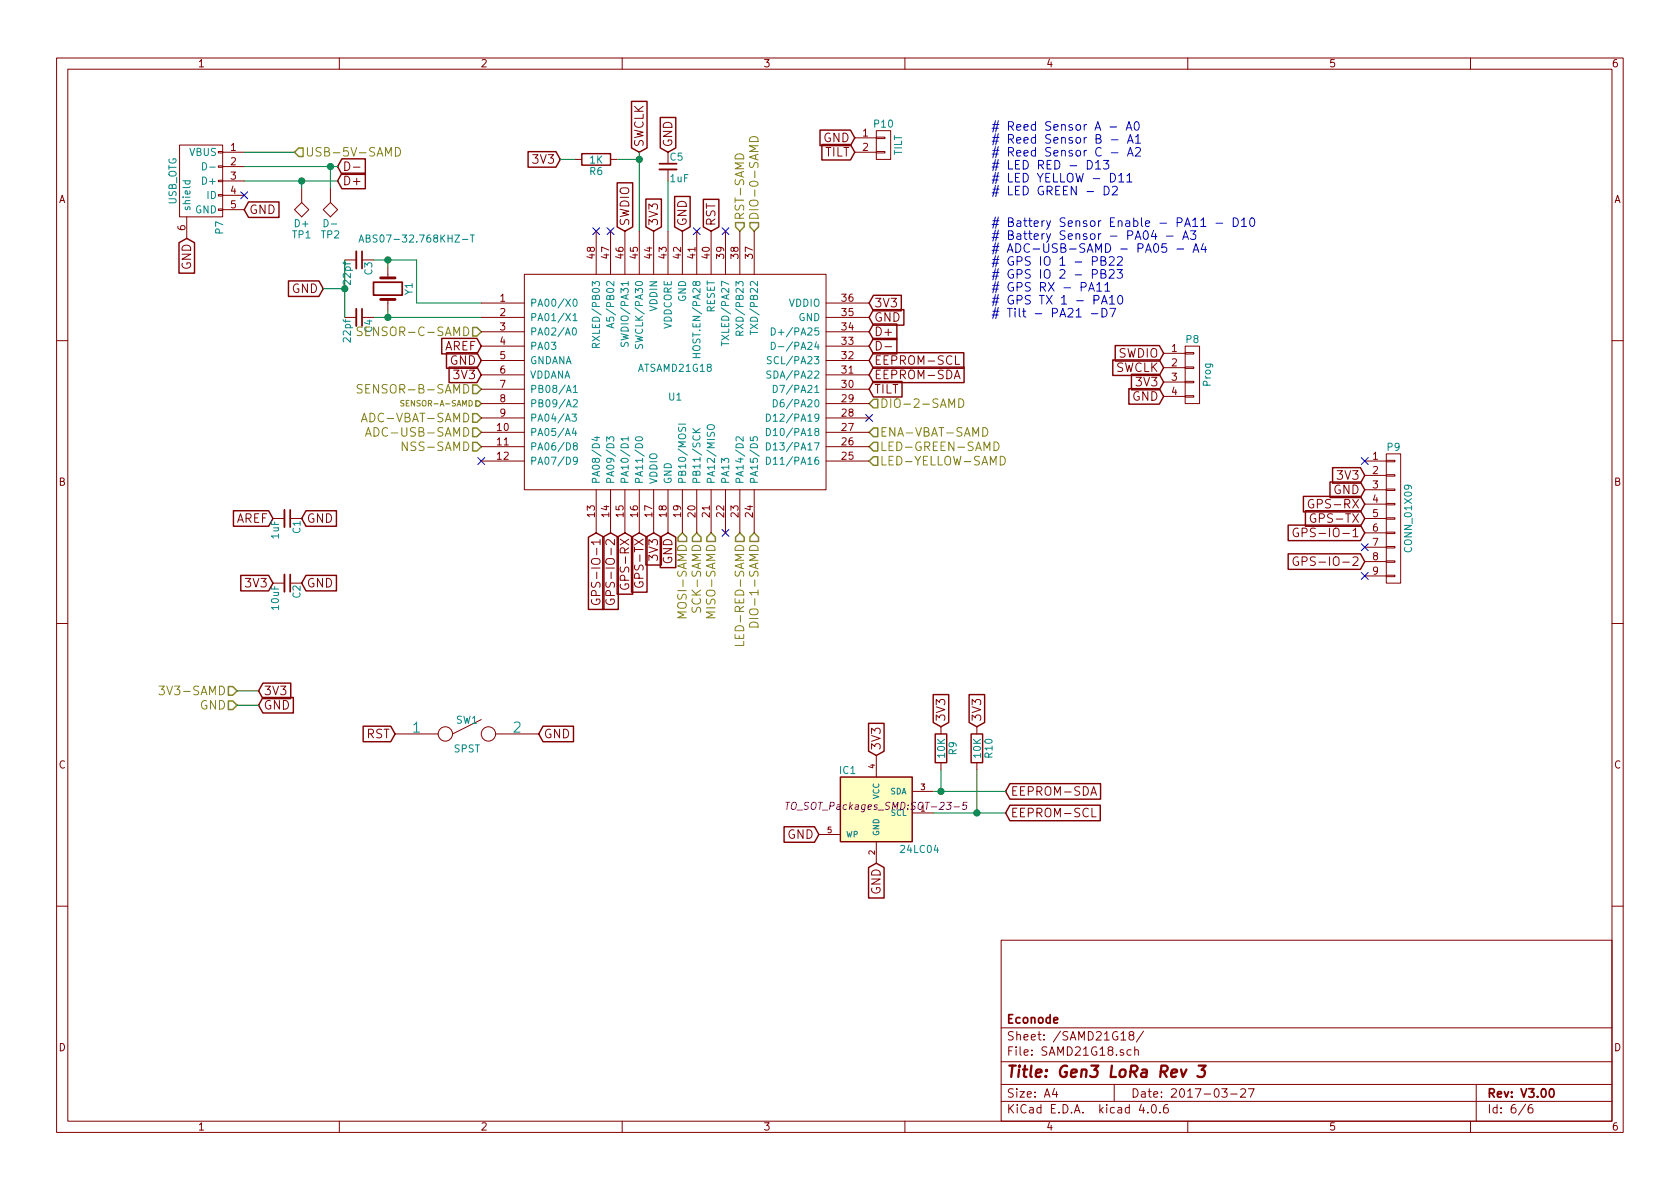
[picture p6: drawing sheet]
<svg xmlns="http://www.w3.org/2000/svg" width="297mm" height="210mm" viewBox="0 0 297 210" stroke-linecap="round" stroke-linejoin="round" font-family="sans-serif">
<g fill="none" stroke="#840000" stroke-width=".18">
<path d="M10 10.3h277v189.9h-277zM12 12.2h273v186.1h-273zM60 10.3v1.9M110 10.3v1.9M160 10.3v1.9M210 10.3v1.9M260 10.3v1.9M31.7 25.6h7.7v12.7h-7.7zM33 38.3v3.9M38.6 26.8h.8v.2h-.8zM38.6 29.3h.8v.3h-.8zM38.6 31.9h.8v.2h-.8z"/>
<path d="M38.6 34.4h.8v.3h-.8zM38.6 37h.8v.2h-.8zM39.4 26.9h3.8M39.4 29.5h3.8M39.4 32h3.8M39.4 34.5h3.8M39.4 37.1h3.8M52.1 37.1l1.2-1.3 1.3 1.3-1.3 1.2zM53.3 33.3v2.5M57.1 37.1l1.3-1.3 1.3 1.3-1.3 1.2zM58.4 33.3v2.5M61 28.6a.77 .77 0 0 1 .9 .8 .77 .77 0 0 1-.9 .7z"/>
<path d="M62.5 29.6h1.2M101.6 28.2h1.3M107.9 28.2h1.3M118.1 30v2M151.1 26.9h3.8M151.1 24.4h3.8M154.9 26.8h1.6v.2h-1.6zM154.9 24.3h1.6v.2h-1.6zM154.9 23.1h2.6v5.1h-2.6zM61 46h2M61 56.1h2M68.6 47.2v1.9"/>
<path d="M68.6 53v1.9M85.1 56.1h7.6M85.1 53.6h7.6M85.1 58.7h7.6M92.7 48.5h53.3v38.1h-53.3zM105.4 40.9v7.6M107.9 40.9v7.6M110.5 40.9v7.6M113 40.9v7.6M115.6 40.9v7.6M118.1 40.9v7.6M120.6 40.9v7.6"/>
<path d="M123.2 40.9v7.6M125.7 40.9v7.6M128.3 40.9v7.6M130.8 40.9v7.6M133.3 40.9v7.6M146 56.1h7.7M146 53.6h7.7M146 58.7h7.7M10 60.2h2M85.1 61.2h7.6M85.1 63.7h7.6M85.1 66.3h7.6"/>
<path d="M85.1 68.8h7.6M85.1 71.4h7.6M85.1 73.9h7.6M85.1 76.4h7.6M85.1 79h7.6M146 61.2h7.7M146 63.7h7.7M146 66.3h7.7M146 68.8h7.7M146 71.4h7.7M146 73.9h7.7M146 76.4h7.7"/>
<path d="M146 79h7.7M154.9 60.4a.77 .77 0 0 1 .9 .7 .77 .77 0 0 1-.9 .8zM156.5 61.3h1.1M168.7 67l.5-1.5 .5 1.5M168.9 66.5h.7M168.9 62.9v1.5h.8M205.7 62.5h3.8M205.7 65h3.8M205.7 67.6h3.8M205.7 70.1h3.8M209.5 70h1.6v.2h-1.6zM209.5 67.4h1.6v.3h-1.6z"/>
<path d="M209.5 64.9h1.6v.2h-1.6zM209.5 62.4h1.6v.2h-1.6zM209.5 61.2h2.6v10.2h-2.6zM285 60.2h2M48.3 91.7h2M51.3 91.7h2M85.1 81.5h7.6M105.4 86.6v7.6M107.9 86.6v7.6M110.5 86.6v7.6M113 86.6v7.6M115.6 86.6v7.6"/>
<path d="M118.1 86.6v7.6M120.6 86.6v7.6M123.2 86.6v7.6M125.7 86.6v7.6M128.3 86.6v7.6M130.8 86.6v7.6M133.3 86.6v7.6M146 81.5h7.7M229.5 93.5a.71 .71 0 0 0-.9 .7 .71 .71 0 0 0 .9 .6l.1-.5h-.3M229.5 98.5a.71 .71 0 0 0-.9 .7 .71 .71 0 0 0 .9 .7l.1-.6h-.3M230.2 94.2l.8-.1 .1-.2-.1-.4-.2-.1h-.6v1.5M230.2 99.3l.8-.1 .1-.2-.1-.4-.2-.1h-.6v1.5"/>
<path d="M232.2 88.4a.71 .71 0 0 0-.9 .7 .71 .71 0 0 0 .9 .7l.1-.6h-.3M232.6 90.9a.71 .71 0 0 0-.9 .7 .71 .71 0 0 0 .9 .7v-.6h-.3M241.3 91.7h3.8M241.3 81.5h3.8M241.3 84.1h3.8M241.3 86.6h3.8M241.3 89.1h3.8M241.3 94.2h3.8M241.3 96.8h3.8M241.3 99.3h3.8M245.1 99.2h1.5v.2h-1.5zM245.1 96.6h1.5v.3h-1.5z"/>
<path d="M245.1 94.1h1.5v.3h-1.5zM245.1 91.6h1.5v.2h-1.5zM245.1 89h1.5v.3h-1.5zM245.1 86.5h1.5v.2h-1.5zM245.1 83.9h1.5v.3h-1.5zM245.1 81.4h1.5v.3h-1.5zM245.1 80.3h2.5v22.8h-2.5zM10 110.3h2M48.3 103.1h2M104.6 106a.71 .71 0 0 0 .7 .9 .71 .71 0 0 0 .7-.9l-.6-.1v.3M105.4 105.3l-.1-.7-.2-.2-.4 .1-.1 .2v.6h1.5M107.2 106a.71 .71 0 0 0 .7 .9 .71 .71 0 0 0 .7-.9l-.6-.1v.3"/>
<path d="M107.9 105.3l-.1-.7-.2-.2-.3 .1-.2 .2v.6h1.5M109.7 103.3a.71 .71 0 0 0 .7 .9 .71 .71 0 0 0 .7-.9l-.6-.1v.4M112.3 103a.71 .71 0 0 0 .7 .9 .71 .71 0 0 0 .6-.9l-.5-.1v.3M241.3 101.8h3.8M245.1 101.7h1.5v.3h-1.5zM285 110.3h2M69.8 129.8h7.7M85.1 127.2l-5.1 2.6M87.6 129.8h7.6M154.9 133.6v3.8M161.3 139.9h3.8M166.4 128.5v1.3"/>
<path d="M166.4 134.9v1.2M172.7 128.5v1.3M172.7 134.9v1.2M144.8 147.6h3.8M154.9 148.8v3.8M161.3 143.8h3.8M192.9 140.6l.5-1.5 .5 1.5M193 140.2h.7M193.1 142.9v1.5h.7M10 160.2h2M177 166.3h108v32h-108zM285 160.2h2"/>
<path d="M60 198.3v1.9M110 198.3v1.9M160 198.3v1.9M177 194.8h108M177 191.8h108M177 187.8h108M177 181.8h108M186.4 192.5l-.3 1h.9M186.8 193v1M197 191.8v3M198.2 183.9h.9M199.9 183.1l-.3-.3 .1-.2 .2-.2 .4 .1 .2 .2-.1 .2-.6 .2a.48 .48 0 0 0-.1 .7l.2 .1 .5-.1a.48 .48 0 0 0-.2-.7"/>
<path d="M200 185.7l-.5-.1-.2 .3v.6l.2 .1 .5-.1M200.6 185.7l.2-.1 .4 .1 .1 .9M200.6 185.1v1.5M201.8 195.2l-.4 1.1h1M202.2 182.3l-1.3 2M202.9 196.7v.1M203.8 195.4l.1-.1a.81 .81 0 0 1 .6 .6 .81 .81 0 0 1-.3 .8l-.1 .1a.8 .8 0 0 1-.6-.6 .8 .8 0 0 1 .3-.8zM205.1 196.7v.1M206.4 195.3a.59 .59 0 0 0-.7 .7l.1 .7 .2 .1 .5-.1 .1-.5-.2-.2-.4-.1-.3 .3M210 198.3v1.9M216 192.5h1l-.5 .6 .4 .1v.7l-.2 .1-.7-.1M217.6 193.5h1.1"/>
<path d="M219.4 192.7l.2-.2h.4l.2 .5-.9 1h.9M220.7 192.5h1l-.6 1.5M260 198.3v1.9M261 191.8v6.5M269.7 195.2l-1.2 2M270.9 195.3a.59 .59 0 0 0-.7 .7l.1 .7 .2 .1 .5-.1v-.5l-.1-.2-.4-.1-.3 .3"/>
<circle cx="78.7" cy="129.8" r="1.27"/>
<circle cx="86.4" cy="129.8" r="1.27"/>
</g>
<path d="M116.6 29h3M64 44.4v3.1M64 54.6v3.1M66 49.9h5.1v2.3h-5.1zM51.3 90.2v3M51.3 101.6v3M274.1 192.7l.2-.2a.81 .81 0 0 1 .6 .6 .81 .81 0 0 1-.3 .8l-.2 .1a.79 .79 0 0 1-.3-1.3z" fill="none" stroke="#840000" stroke-width=".3"/>
<path d="M208.8 189.1l.3 1.3 .7-1.3M211.9 188.4h1.3l-.8 .8a.48 .48 0 0 1 .7 .4l-.1 .5-.2 .2-.8 .1-.3-.1" fill="none" stroke="#840000" stroke-width=".41"/>
<g fill="none" stroke="#840000" stroke-width=".25">
<path d="M111.7 17.9h2.7v8.3l-1.4 .7-1.3-.7zM43.9 35.7h5.4v2.7h-5.4l-.7-1.3zM60.5 28.1h4.1v2.7h-4.1l-.8-1.3zM60.5 30.6h4.1v2.8h-4.1l-.8-1.4zM93.4 26.8h4.9l.8 1.4-.8 1.4h-4.9zM102.9 27.2h5v2h-5zM109.1 32.3h2.8v7.8l-1.4 .8-1.4-.8zM114.2 35.2h2.7v4.9l-1.3 .8-1.4-.8zM116.7 20.8h2.8v5.4l-1.4 .7-1.4-.7zM119.3 34.7h2.7v5.4l-1.4 .8-1.3-.8zM124.4 35.2h2.7v4.9l-1.4 .8-1.3-.8zM145 23h5.4l.7 1.4-.7 1.3h-5.4z"/>
<path d="M145.3 25.5h5.1l.7 1.4-.7 1.4h-5.1zM31.6 42.9l1.4-.7 1.4 .7v5.4h-2.8zM51 49.7h5.4l.7 1.3-.7 1.4h-5.4zM78.1 59.8h6.2l.8 1.4-.8 1.4h-6.2zM154.4 54.8h5.4v2.7h-5.4l-.7-1.4zM154.4 52.2h5v2.8h-5l-.7-1.4zM154.4 59.8h4.2v2.8h-4.2l-.7-1.4zM154.4 57.3h4.2v2.7h-4.2l-.7-1.3zM78.9 62.4h5.4l.8 1.3-.8 1.4h-5.4zM79.4 64.9h4.9l.8 1.4-.8 1.4h-4.9zM154.4 67.5h5.1v2.7h-5.1l-.7-1.4zM154.4 64.9h16.1v2.8h-16.1l-.7-1.4z"/>
<path d="M154.4 62.4h16v2.7h-16l-.7-1.4zM196.7 63.6h8.3l.7 1.4-.7 1.4h-8.3zM197.2 61.1h7.8l.7 1.4-.7 1.3h-7.8zM199.6 68.7h5.4l.7 1.4-.7 1.4h-5.4zM200.1 66.2h4.9l.7 1.4-.7 1.3h-4.9zM41.3 90.3h6.2l.8 1.4-.8 1.4h-6.2zM54.1 90.3h5.4v2.8h-5.4l-.8-1.4zM104 95l1.4-.8 1.4 .8v12.8h-2.8zM106.6 95l1.3-.8 1.4 .8v12.8h-2.7zM109.1 95l1.4-.8 1.4 .8v10.1h-2.8zM111.7 95l1.3-.8 1.4 .8v9.7h-2.7zM114.2 95l1.4-.8 1.3 .8v4.9h-2.7z"/>
<path d="M116.7 95l1.4-.8 1.4 .8v5.4h-2.8zM227.8 92.9h12.7l.8 1.3-.8 1.4h-12.7zM227.8 97.9h12.7l.8 1.4-.8 1.4h-12.7zM230.5 87.8h10l.8 1.3-.8 1.4h-10zM230.8 90.3h9.7l.8 1.4-.8 1.4h-9.7zM235.2 85.2h5.3l.8 1.4-.8 1.4h-5.3zM235.6 82.7h4.9l.8 1.4-.8 1.3h-4.9zM42.6 101.7h4.9l.8 1.4-.8 1.4h-4.9zM54.1 101.7h5.4v2.8h-5.4l-.8-1.4zM46.5 120.8h4.9v2.7h-4.9l-.8-1.3zM46.5 123.3h5.4v2.8h-5.4l-.8-1.4zM64.2 128.4h4.9l.7 1.4-.7 1.4h-4.9z"/>
<path d="M96 128.4h5.4v2.8h-5.4l-.8-1.4zM148.6 137.4h12.7v11.4h-12.7zM153.6 127.9h2.7v4.9l-1.4 .8-1.3-.8zM165 122.8h2.7v5l-1.3 .7-1.4-.7zM165.4 129.8h2v5.1h-2zM171.3 122.8h2.8v5l-1.4 .7-1.4-.7zM171.7 129.8h2v5.1h-2zM178.6 138.6h16v2.7h-16l-.8-1.4zM138.6 146.2h5.4l.8 1.4-.8 1.3h-5.4zM153.6 153.4l1.3-.8 1.4 .8v5.4h-2.7zM178.6 142.4h15.9v2.7h-15.9l-.8-1.3z"/>
</g>
<g fill="none" stroke="#000084" stroke-width=".18">
<path d="M42.6 33.9l1.2 1.2M43.8 33.9l-1.2 1.2M104.8 40.3l1.2 1.2M106 40.3l-1.2 1.2M107.3 40.3l1.3 1.2M108.6 40.3l-1.3 1.2M122.6 40.3l1.2 1.2M123.8 40.3l-1.2 1.2M127.7 40.3l1.2 1.2M128.9 40.3l-1.2 1.2M153.1 73.3l1.2 1.2M154.3 73.3l-1.2 1.2"/>
<path d="M84.5 80.9l1.2 1.2M85.7 80.9l-1.2 1.2M127.7 93.6l1.2 1.2M128.9 93.6l-1.2 1.2M240.7 80.9l1.2 1.2M240.7 96.2l1.2 1.2M241.9 80.9l-1.2 1.2M241.9 96.2l-1.2 1.2M240.7 101.2l1.2 1.3M241.9 101.2l-1.2 1.3"/>
</g>
<path d="M116.6 30h3M63 44.4v3.1M63 54.6v3.1M50.3 90.2v3M50.3 101.6v3" fill="none" stroke="#840000" stroke-width=".33"/>
<g fill="none" stroke="#008400" stroke-width=".18">
<path d="M43.2 26.9h8.9M43.2 29.5h16.5M43.2 32h16.5M53.3 32v1.3M58.4 29.5v3.8M99.1 28.2h2.5M109.2 28.2h3.8M113 26.9v14M118.1 32v8.9M57.1 51h3.9M61 46v10.1M66 56.1h19.1"/>
<path d="M66 46h7.7v7.6h11.4M68.6 46v1.2M68.6 54.9v1.2M41.9 122.2h3.8M41.9 124.7h3.8M165.1 139.9h12.7M166.4 136.1v3.8M172.7 136.1v7.7M165.1 143.8h12.7"/>
</g>
<g fill="#008400" stroke="#008400" stroke-width=".25">
<circle cx="68.6" cy="56.1" r=".51"/>
<circle cx="68.6" cy="46" r=".51"/>
<circle cx="61" cy="51" r=".51"/>
<circle cx="113" cy="28.2" r=".51"/>
<circle cx="172.7" cy="143.8" r=".51"/>
<circle cx="166.4" cy="139.9" r=".51"/>
<circle cx="53.3" cy="32" r=".51"/>
<circle cx="58.4" cy="29.5" r=".51"/>
</g>
<path d="M67.3 49.1h2.5M67.3 53h2.5" fill="none" stroke="#840000" stroke-width=".51"/>
<g fill="none" stroke="#008484" stroke-width=".18">
<path d="M32.3 32h1.3M32.8 32l-.1 .3 .3 .3 .5-.1v-.5M35.8 28.8a.64 .64 0 0 1 .7 .6 .64 .64 0 0 1-.7 .6zM37.1 29.6h.9M63.5 42.8l.4-1.3 .4 1.3M63.6 42.4h.6M81.8 42.3h.9M83.2 41.5h.7M83.5 41.5v1.3M101.3 58.1l.2-.1a.67 .67 0 0 1 .4 .6 .67 .67 0 0 1-.4 .7l-.2-.2-.1-.3zM101.3 55.8l.4-.4v1.3M101.3 56.7h.7"/>
<path d="M101.4 53l.2-.1a.67 .67 0 0 1 .4 .6 .67 .67 0 0 1-.4 .7l-.2-.2-.1-.3zM108.2 57.3v.6M108.5 57.2l-1.2 .4 1.2 .4M130.8 59.3l-.1-.6-.5-.1-.1 .7h1.3M131.4 58.6l-.6 .4M132.7 58.4v.8M132.7 58.8h1.2M136.4 58a.64 .64 0 0 1 .7 .6 .64 .64 0 0 1-.7 .7zM100.2 69.4l.4-1.3 .4 1.3M101.1 73.2h.8l-.4 .5 .4 .1v.6l-.2 .1-.6-.1M101.4 68.5l.3-.4v1.3M101.4 70.8l.5-.1 .1 .1 .1 .2-.8 1h.8"/>
<path d="M101.4 69.4h.7M101.5 75.7l-.3 .9h.8M101.6 78.8l-.2-.2v-.2l.2-.1 .4 .1v.3l-.5 .2-.1 .2v.3l.2 .2h.3l.2-.3-.1-.3-.1-.2M101.8 76.2v.8M105.1 77.4h.9M105.4 61.4l-.1-.6h-.5l-.1 .6h1.3M105.6 77.2v.7l-1-.2M106 60.7l-.6 .4M107.3 78v-.8l.4 .5 .1-.4h.6l.1 .2-.1 .5M109.9 60.5l-.1 .5 .2 .3 .3-.1 .3-.6h.3l.2 .2-.1 .5M111.1 77.6h-1.3l.4 .3M111.1 77.2v.7"/>
<path d="M112.4 60.9v.7h.4l.3-.6 .3-.1 .2 .2-.1 .5M112.4 77.4a.69 .69 0 0 1 1.2 .3 .83 .83 0 0 1-1.3 0zM120 75h1.2M120 75.6l.1 .6h.3l.3-.5 .3-.1 .2 .2v.5M122.5 76.5h1.3M122.5 75.8l.7 .7M122.5 63.2h1.3M123.1 62.5v.7M123.8 75.8l-.8 .5M125.1 75.3a.83 .83 0 0 1 1.2 .1 .44 .44 0 0 1-.4 .5h-.7l-.2-.2zM127.6 60.4v.7M131.4 77.2v.8l-.9-.8-.3 .1-.1 .2 .1 .4"/>
<path d="M132.7 77.3v.6h.5l-.1-.1 .1-.5h.6l.1 .2-.1 .4M135.5 78.3a.64 .64 0 0 1 .7 .6 .64 .64 0 0 1-.7 .7zM135.5 75.8a.64 .64 0 0 1 .7 .6 .64 .64 0 0 1-.7 .6zM135.5 73.2a.64 .64 0 0 1 .7 .7 .64 .64 0 0 1-.7 .6zM136.3 65.7h-.7v.4l.6 .2 .1 .3-.2 .3-.5-.1M136.4 63.1h-.5l-.2 .2 .1 .3 .5 .2v.4l-.2 .1h-.4M136.4 60.5a.64 .64 0 0 1 .7 .7 .64 .64 0 0 1-.7 .6zM136.7 68.1a.64 .64 0 0 1 .7 .7 .64 .64 0 0 1-.7 .6zM136.7 70.7a.64 .64 0 0 1 .7 .6 .64 .64 0 0 1-.7 .7zM137.6 61.3h1M102.1 81.4l-.2 .2h-.3l-.2-.2 .1-.5 .4-.1 .2 .3a.84 .84 0 0 1-.4 1h-.2M135.5 80.8a.64 .64 0 0 1 .7 .7 .64 .64 0 0 1-.7 .6z"/>
</g>
<g fill="none" stroke="#848400" stroke-width=".18">
<path d="M68.2 27.6v-1.5l.5 1.1 .5-1.1v1.5M69.9 26.1a.77 .77 0 0 1 .9 .7 .77 .77 0 0 1-.9 .8zM130 27.5a.81 .81 0 0 1 1-.3 .81 .81 0 0 1 .5 .9h-1.5zM132.6 24.5a.81 .81 0 0 1 .9-.3 .81 .81 0 0 1 .5 .8h-1.5zM134 25.8h-1.5l1.1 .5-1.1 .5h1.5M64 57.9a.62 .62 0 0 0-.8 .1v.4l.8 .4v.4a.62 .62 0 0 1-.9 .1M63.9 74.6l.5-1.5 .5 1.5M64 68.1a.62 .62 0 0 0-.8 0v.5l.8 .3v.5a.62 .62 0 0 1-.9 0M64 74.2h.8M64.6 77.1l.5-1.5 .5 1.5M64.7 76.7h.8M71.4 70.9h-.5a.41 .41 0 0 0 .5 .5l-.1 .3h-.5"/>
<path d="M72 78.2v1.5l-.9-1.5v1.5M167.8 72.1v-1.6l.5 1.1 .5-1.1v1.6M169.5 70.5a.77 .77 0 0 1 .9 .8 .77 .77 0 0 1-.9 .8zM173.8 75.6a.77 .77 0 0 1 .9 .8 .77 .77 0 0 1-.9 .7zM175.7 78.2a.77 .77 0 0 1 .9 .7 .77 .77 0 0 1-.9 .8zM176.9 80.7a.77 .77 0 0 1 .9 .8 .77 .77 0 0 1-.9 .7zM121.3 108.2h-1.5l1.1 .5-1.1 .5h1.5M122.4 107.4a.62 .62 0 0 0 .1 .8h.4l.4-.7h.4a.62 .62 0 0 1 .1 .8M126.4 108.2h-1.5l1.1 .5-1.1 .5h1.5M131.5 113.4v.7h-1.5M132.5 109.4h1.5M132.6 110.3a.81 .81 0 0 1 .9-.3 .81 .81 0 0 1 .5 .9h-1.5z"/>
<path d="M28.1 121.3h1l-.6 .6 .4 .1 .2 .2-.1 .5-.2 .2h-.5l-.2-.2"/>
</g>
<g fill="none" stroke="#848400" stroke-width=".25">
<path d="M52.8 26.2h.8v1.5h-.8l-.7-.8zM130 39.4h1.6v.7l-.8 .8-.8-.8zM132.6 39.4h1.5v.7l-.8 .8-.7-.8zM83.6 57.9h.7l.8 .8-.8 .7h-.7zM83.6 68.1h.7l.8 .7-.8 .8h-.7zM83.6 78.2h.7l.8 .8-.8 .8h-.7zM83.6 73.1h.7l.8 .8-.8 .8h-.7zM83.6 75.7h.7l.8 .7-.8 .8h-.7zM84.1 70.9h.5l.5 .5-.5 .5h-.5zM153.7 71.4l.7-.8h.8v1.5h-.8zM154.4 78.2h.8v1.6h-.8l-.7-.8zM154.4 75.7h.8v1.5h-.8l-.7-.8z"/>
<path d="M120.6 94.2l.8 .8v.8h-1.5v-.8zM123.2 94.2l.8 .8v.8h-1.6v-.8zM125.7 94.2l.8 .8v.8h-1.5v-.8zM130.8 94.2l.8 .8v.8h-1.6v-.8zM133.3 94.2l.8 .8v.8h-1.5v-.8zM154.4 80.8h.8v1.5h-.8l-.7-.8zM40.4 121.4h.7l.8 .8-.8 .7h-.7zM40.4 123.9h.7l.8 .8-.8 .8h-.7z"/>
</g>
<g fill="none" stroke="#0000c2" stroke-width=".18">
<path d="M192.3 28.4a.77 .77 0 0 1 .8 .7 .77 .77 0 0 1-.8 .8zM193.7 28.8l.5-.4v1.5M193.7 29.9h.9M195.1 28.4h.9l-.5 .6h.4l.1 .2v.5l-.3 .2h-.4l-.2-.2M195.2 32.9a.77 .77 0 0 1 .9 .8 .77 .77 0 0 1-.9 .8zM196.3 22.4h1.1M196.3 30.7a.77 .77 0 0 1 .9 .7 .77 .77 0 0 1-.9 .8zM196.5 24.7h1.2M196.5 27h1.2M196.7 33.1l.2-.2h.4l.2 .2 .1 .3-.1 .2-.9 .9h1M197.8 31.1l.4-.4v1.5M197.8 32.2h.9"/>
<path d="M199.1 23l.5-1.5 .5 1.5M199.2 31.1l.5-.4v1.5M199.2 22.6h.8M199.2 32.2h.9M199.3 25.3l.5-1.5 .6 1.5M199.3 27.6l.5-1.5 .6 1.5M199.5 24.9h.7M199.5 27.2h.7M200.7 21.7l.2-.2a.81 .81 0 0 1 .5 .8 .81 .81 0 0 1-.5 .7l-.2-.1-.2-.5zM200.8 24.2l.4-.4v1.5M200.8 26.2l.2-.1h.3l.3 .1 .1 .3-.1 .2-.9 .9h1M200.8 25.3h.9"/>
<path d="M212.3 39l.5-.5v1.6M215 39.5h1.2M218.1 38.5a.77 .77 0 0 1 .9 .8 .77 .77 0 0 1-.9 .8zM219.5 39l.5-.5v1.6M221.1 38.7l.2-.2a.81 .81 0 0 1 .6 .8 .81 .81 0 0 1-.6 .8l-.2-.2-.1-.4zM192.5 51.5l.5-1.5 .5 1.5M192.6 51h.7M193 55.5h1.1M193.1 46.2l.8-.1 .1-.2v-.4l-.3-.1h-.6v1.5M193.1 48.5l.8-.1 .1-.2v-.4l-.3-.1h-.6v1.5M193.9 50.4l.5-.4v1.5M193.9 51.5h.9"/>
<path d="M194.7 46.1l.6-.1 .2-.2-.1-.3-.2-.1h-.5v1.5h.5l.4-.3v-.2l-.4-.3M194.7 48.4l.6-.1 .2-.2-.1-.3-.2-.1h-.5v1.5h.5l.4-.3v-.2l-.4-.3M194.7 53.8l.5-1.6 .6 1.6M194.8 54.5a.77 .77 0 0 1 .9 .8 .77 .77 0 0 1-.9 .8zM194.9 53.3h.7M195.4 50.4l.4-.4v1.5M195.4 51.5h.8M196.1 45.5l.2-.1h.4l.2 .1 .1 .3-.1 .2-.8 .9h.9M196.1 47.8l.2-.1h.4l.2 .1 .1 .3-.1 .2-.8 .9h.9M196.2 52.7l.4-.5v1.6M196.2 53.8h.9M196.2 54.5h1.1l-.7 1.6"/>
<path d="M197.5 47.7h1l-.6 .6h.4l.2 .2-.1 .5-.3 .2h-.4l-.2-.2M197.6 45.5l.2-.1h.3l.3 .1 .1 .3-.1 .2-.9 .9h1M197.8 52.4l.2-.2a.81 .81 0 0 1 .5 .8 .81 .81 0 0 1-.5 .8l-.2-.2-.2-.4zM204 40.7l-.4 1.1h.9M204.3 41.3v1M206.2 43.1h-.7l-.1 .7 .2-.1 .5 .1 .2 .2v.3l-.3 .3h-.4l-.2-.1M206.3 41.8h1.1M208.1 44h1.2M209.1 42.3l.5-1.5 .5 1.5M209.2 41.9h.8M210.5 40.8h.9l-.5 .6 .4 .1 .1 .2v.5l-.3 .1h-.4l-.2-.1M210.9 44.6l.6-1.5 .5 1.5"/>
<path d="M211.1 44.2h.7M212.3 40.1h.9M212.8 43l-.4 1.1h.9M213.1 43.6v1M219.5 40.1h.9"/>
</g>
<path d="M148.6 137.4h12.7v11.4h-12.7z" fill="#ffffc2" stroke="#ffffc2" stroke-width=".18"/>
<path d="M138.9 141.9h.7M139.3 141.9l-.2 1.2M171 141.9h-.6l-.2 .6 .2-.1 .5 .1-.1 .5-.2 .1-.4-.1" fill="none" stroke="#840084" stroke-width=".18"/>
<text font-size="2.8" fill="#840000" x="178" y="190.5">Title: Gen3 LoRa Rev 3</text>
<g font-size="2.5" fill="#008484">
<text x="73" y="129.5">1</text>
<text x="90.8" y="129.5">2</text>
</g>
<g font-size="2.1" fill="#0000c2">
<text x="175.3" y="23.1"># Reed Sensor A - A0</text>
<text x="175.3" y="25.4"># Reed Sensor B - A1</text>
<text x="175.3" y="27.7"># Reed Sensor C - A2</text>
<text x="175.3" y="30"># LED RED - D13</text>
<text x="175.3" y="32.3"># LED YELLOW - D11</text>
<text x="175.3" y="34.5"># LED GREEN - D2</text>
<text x="175.3" y="40.1"># Battery Sensor Enable - PA11 - D10</text>
<text x="175.3" y="42.4"># Battery Sensor - PA04 - A3</text>
<text x="175.3" y="44.7"># ADC-USB-SAMD - PA05 - A4</text>
<text x="175.3" y="47"># GPS IO 1 - PB22</text>
<text x="175.3" y="49.3"># GPS IO 2 - PB23</text>
<text x="175.3" y="51.6"># GPS RX - PA11</text>
<text x="175.3" y="53.8"># GPS TX 1 - PA10</text>
<text x="175.3" y="56.1"># Tilt - PA21 -D7</text>
</g>
<g font-size="2.1" fill="#848400">
<text x="54" y="27.7">USB-5V-SAMD</text>
<text x="131.6" y="39" transform="rotate(-90 131.6 39)">RST-SAMD</text>
<text x="134.1" y="39" transform="rotate(-90 134.1 39)">DIO-0-SAMD</text>
<text x="65" y="59.4">SENSOR-C-SAMD</text>
<text x="65" y="69.6">SENSOR-B-SAMD</text>
<text x="65.1" y="74.7">ADC-VBAT-SAMD</text>
<text x="66.4" y="77.2">ADC-USB-SAMD</text>
<text x="155.6" y="77.2">ENA-VBAT-SAMD</text>
<text x="155.6" y="72.1">DIO-2-SAMD</text>
<text x="71.8" y="79.8">NSS-SAMD</text>
<text x="155.6" y="79.8">LED-GREEN-SAMD</text>
<text x="155.6" y="82.3">LED-YELLOW-SAMD</text>
<text x="124" y="107.6" transform="rotate(-90 124 107.6)">SCK-SAMD</text>
<text x="121.4" y="108.5" transform="rotate(-90 121.4 108.5)">MOSI-SAMD</text>
<text x="126.5" y="108.5" transform="rotate(-90 126.5 108.5)">MISO-SAMD</text>
<text x="131.6" y="112.5" transform="rotate(-90 131.6 112.5)">LED-RED-SAMD</text>
<text x="134.1" y="108.8" transform="rotate(-90 134.1 108.8)">DIO-1-SAMD</text>
<text x="29.2" y="122.9">3V3-SAMD</text>
<text x="35.3" y="125.5">GND</text>
</g>
<g font-size="2.1" fill="#840000">
<text x="94.4" y="29">3V3</text>
<text x="113.8" y="26" transform="rotate(-90 113.8 26)">SWCLK</text>
<text x="118.9" y="26" transform="rotate(-90 118.9 26)">GND</text>
<text x="145.5" y="25.1">GND</text>
<text x="145.7" y="27.7">TILT</text>
<text x="60.6" y="32.8">D+</text>
<text x="44.1" y="37.8">GND</text>
<text x="111.3" y="40" transform="rotate(-90 111.3 40)">SWDIO</text>
<text x="116.3" y="40" transform="rotate(-90 116.3 40)">3V3</text>
<text x="121.4" y="40" transform="rotate(-90 121.4 40)">GND</text>
<text x="126.5" y="40" transform="rotate(-90 126.5 40)">RST</text>
<text x="33.8" y="47.8" transform="rotate(-90 33.8 47.8)">GND</text>
<text x="51.5" y="51.8">GND</text>
<text x="154.6" y="56.9">GND</text>
<text x="154.6" y="54.4">3V3</text>
<text x="154.6" y="59.4">D+</text>
<text x="78.4" y="62">AREF</text>
<text x="79.5" y="64.5">GND</text>
<text x="154.6" y="64.5">EEPROM-SCL</text>
<text x="197.1" y="65.8">SWCLK</text>
<text x="197.6" y="63.2">SWDIO</text>
<text x="80.4" y="67.1">3V3</text>
<text x="154.6" y="69.6">TILT</text>
<text x="154.6" y="67.1">EEPROM-SDA</text>
<text x="200.1" y="70.9">GND</text>
<text x="201" y="68.3">3V3</text>
<text x="232.3" y="89.9">GPS-RX</text>
<text x="235.7" y="87.4">GND</text>
<text x="236.6" y="84.8">3V3</text>
<text x="41.6" y="92.5">AREF</text>
<text x="54.3" y="92.5">GND</text>
<text x="231.1" y="95">GPS-IO-1</text>
<text x="232.5" y="92.5">GPS-TX</text>
<text x="116.3" y="98.9" transform="rotate(-90 116.3 98.9)">3V3</text>
<text x="118.9" y="99.9" transform="rotate(-90 118.9 99.9)">GND</text>
<text x="231.1" y="100.1">GPS-IO-2</text>
<text x="43.6" y="103.9">3V3</text>
<text x="54.3" y="103.9">GND</text>
<text x="106.2" y="104.5" transform="rotate(-90 106.2 104.5)">GPS-IO-1</text>
<text x="108.7" y="104.5" transform="rotate(-90 108.7 104.5)">GPS-IO-2</text>
<text x="111.3" y="103.3" transform="rotate(-90 111.3 103.3)">GPS-RX</text>
<text x="113.8" y="103" transform="rotate(-90 113.8 103)">GPS-TX</text>
<text x="46.6" y="122.9">3V3</text>
<text x="46.6" y="125.5">GND</text>
<text x="64.7" y="130.6">RST</text>
<text x="96.2" y="130.6">GND</text>
<text x="167.1" y="127.6" transform="rotate(-90 167.1 127.6)">3V3</text>
<text x="173.5" y="127.6" transform="rotate(-90 173.5 127.6)">3V3</text>
<text x="155.7" y="132.7" transform="rotate(-90 155.7 132.7)">3V3</text>
<text x="178.7" y="140.7">EEPROM-SDA</text>
<text x="139.1" y="148.3">GND</text>
<text x="178.7" y="144.5">EEPROM-SCL</text>
<text x="155.7" y="158.3" transform="rotate(-90 155.7 158.3)">GND</text>
<text x="178" y="184">Sheet: /SAMD21G18/</text>
<text x="178" y="181">Econode</text>
<text x="178" y="186.7">File: SAMD21G18.sch</text>
<text x="178" y="196.9">KiCad E.D.A. kicad 4.0.6</text>
<text x="178" y="194.1">Size: A4</text>
<text x="200" y="194.1">Date: 2017-03-27</text>
<text x="263" y="194.1">Rev: V3.00</text>
<text x="263" y="196.9">Id: 6/6</text>
</g>
<g font-size="1.8" fill="#840000">
<text x="35" y="11.9">1</text>
<text x="85" y="11.9">2</text>
<text x="135" y="11.9">3</text>
<text x="185" y="11.9">4</text>
<text x="235" y="11.9">5</text>
<text x="285" y="11.9">6</text>
<text x="40.8" y="26.7">1</text>
<text x="40.8" y="29.2">2</text>
<text x="152.6" y="24.1">1</text>
<text x="152.6" y="26.7">2</text>
<text x="10.4" y="35.9">A</text>
<text x="40.8" y="31.7">3</text>
<text x="40.8" y="34.3">4</text>
<text x="285.4" y="35.9">A</text>
<text x="32.8" y="40.7" transform="rotate(-90 32.8 40.7)">6</text>
<text x="40.8" y="36.8">5</text>
<text x="105.2" y="45.7" transform="rotate(-90 105.2 45.7)">48</text>
<text x="107.7" y="45.7" transform="rotate(-90 107.7 45.7)">47</text>
<text x="110.2" y="45.7" transform="rotate(-90 110.2 45.7)">46</text>
<text x="112.8" y="45.7" transform="rotate(-90 112.8 45.7)">45</text>
<text x="115.3" y="45.7" transform="rotate(-90 115.3 45.7)">44</text>
<text x="117.9" y="45.7" transform="rotate(-90 117.9 45.7)">43</text>
<text x="120.4" y="45.7" transform="rotate(-90 120.4 45.7)">42</text>
<text x="122.9" y="45.7" transform="rotate(-90 122.9 45.7)">41</text>
<text x="125.5" y="45.7" transform="rotate(-90 125.5 45.7)">40</text>
<text x="128" y="45.7" transform="rotate(-90 128 45.7)">39</text>
<text x="130.6" y="45.7" transform="rotate(-90 130.6 45.7)">38</text>
<text x="133.1" y="45.7" transform="rotate(-90 133.1 45.7)">37</text>
<text x="88.4" y="53.3">1</text>
<text x="148.9" y="53.3">36</text>
<text x="88.4" y="55.9">2</text>
<text x="88.4" y="58.4">3</text>
<text x="148.9" y="58.4">34</text>
<text x="148.9" y="55.9">35</text>
<text x="88.4" y="61">4</text>
<text x="88.4" y="63.5">5</text>
<text x="148.9" y="63.5">32</text>
<text x="148.9" y="61">33</text>
<text x="207.2" y="62.2">1</text>
<text x="207.2" y="64.8">2</text>
<text x="88.4" y="66">6</text>
<text x="88.4" y="68.6">7</text>
<text x="88.4" y="71.1">8</text>
<text x="148.9" y="68.6">30</text>
<text x="148.9" y="66">31</text>
<text x="148.9" y="71.1">29</text>
<text x="207.2" y="67.3">3</text>
<text x="207.2" y="69.8">4</text>
<text x="87.9" y="76.2">10</text>
<text x="88.4" y="73.7">9</text>
<text x="148.9" y="76.2">27</text>
<text x="148.9" y="73.7">28</text>
<text x="87.9" y="78.7">11</text>
<text x="87.9" y="81.3">12</text>
<text x="148.9" y="81.3">25</text>
<text x="148.9" y="78.7">26</text>
<text x="242.7" y="81.3">1</text>
<text x="242.7" y="83.8">2</text>
<text x="10.4" y="85.9">B</text>
<text x="242.7" y="86.4">3</text>
<text x="242.7" y="88.9">4</text>
<text x="285.4" y="85.9">B</text>
<text x="105.2" y="91.4" transform="rotate(-90 105.2 91.4)">13</text>
<text x="107.7" y="91.4" transform="rotate(-90 107.7 91.4)">14</text>
<text x="110.2" y="91.4" transform="rotate(-90 110.2 91.4)">15</text>
<text x="112.8" y="91.4" transform="rotate(-90 112.8 91.4)">16</text>
<text x="115.3" y="91.4" transform="rotate(-90 115.3 91.4)">17</text>
<text x="117.9" y="91.4" transform="rotate(-90 117.9 91.4)">18</text>
<text x="120.4" y="91.4" transform="rotate(-90 120.4 91.4)">19</text>
<text x="122.9" y="91.4" transform="rotate(-90 122.9 91.4)">20</text>
<text x="125.5" y="91.4" transform="rotate(-90 125.5 91.4)">21</text>
<text x="128" y="91.4" transform="rotate(-90 128 91.4)">22</text>
<text x="130.6" y="91.4" transform="rotate(-90 130.6 91.4)">23</text>
<text x="133.1" y="91.4" transform="rotate(-90 133.1 91.4)">24</text>
<text x="242.7" y="91.4">5</text>
<text x="242.7" y="94">6</text>
<text x="242.7" y="96.5">7</text>
<text x="242.7" y="99.1">8</text>
<text x="242.7" y="101.6">9</text>
<text x="10.4" y="135.9">C</text>
<text x="285.4" y="135.9">C</text>
<text x="10.4" y="185.9">D</text>
<text x="285.4" y="185.9">D</text>
<text x="35" y="199.9">1</text>
<text x="85" y="199.9">2</text>
<text x="135" y="199.9">3</text>
<text x="185" y="199.9">4</text>
<text x="235" y="199.9">5</text>
<text x="285" y="199.9">6</text>
</g>
<g font-size="1.8" fill="#008484">
<text x="154.6" y="22.5">P10</text>
<text x="33.5" y="27.6">VBUS</text>
<text x="104.3" y="28.9">1K</text>
<text x="118.5" y="28.4">C5</text>
<text x="159.5" y="27.5" transform="rotate(-90 159.5 27.5)">TILT</text>
<text x="36" y="32.6">D+</text>
<text x="36.6" y="35.2">ID</text>
<text x="104.3" y="30.9">R6</text>
<text x="118.5" y="32.2">1uF</text>
<text x="31.2" y="36.3" transform="rotate(-90 31.2 36.3)">USB_OTG</text>
<text x="33.7" y="37.3" transform="rotate(-90 33.7 37.3)">shield</text>
<text x="34.4" y="37.7">GND</text>
<text x="39.4" y="41.3" transform="rotate(-90 39.4 41.3)">P7</text>
<text x="52.2" y="40.2">D+</text>
<text x="57.5" y="40.2">D-</text>
<text x="51.7" y="42.1">TP1</text>
<text x="56.8" y="42.1">TP2</text>
<text x="65.2" y="42.9">ABS07-32.768KHZ-T</text>
<text x="62" y="50.2" transform="rotate(-90 62 50.2)">22pf</text>
<text x="65.8" y="48.6" transform="rotate(-90 65.8 48.6)">C3</text>
<text x="72.9" y="52.1" transform="rotate(-90 72.9 52.1)">Y1</text>
<text x="121.3" y="53.5" transform="rotate(-90 121.3 53.5)">GND</text>
<text x="93.7" y="54.2">PA00/X0</text>
<text x="93.7" y="56.8">PA01/X1</text>
<text x="93.7" y="59.3">PA02/A0</text>
<text x="108.6" y="56.7" transform="rotate(-90 108.6 56.7)">A5/PB02</text>
<text x="116.2" y="55" transform="rotate(-90 116.2 55)">VDDIN</text>
<text x="118.7" y="58.4" transform="rotate(-90 118.7 58.4)">VDDCORE</text>
<text x="126.4" y="55.4" transform="rotate(-90 126.4 55.4)">RESET</text>
<text x="131.4" y="58.2" transform="rotate(-90 131.4 58.2)">RXD/PB23</text>
<text x="134" y="58" transform="rotate(-90 134 58)">TXD/PB22</text>
<text x="137.8" y="59.3">D+/PA25</text>
<text x="139.4" y="54.2">VDDIO</text>
<text x="141.1" y="56.8">GND</text>
<text x="62" y="60.3" transform="rotate(-90 62 60.3)">22pf</text>
<text x="93.7" y="61.8">PA03</text>
<text x="93.7" y="64.4">GNDANA</text>
<text x="106" y="60.4" transform="rotate(-90 106 60.4)">RXLED/PB03</text>
<text x="111.1" y="60.4" transform="rotate(-90 111.1 60.4)">SWDIO/PA31</text>
<text x="113" y="65.7">ATSAMD21G18</text>
<text x="113.7" y="60.9" transform="rotate(-90 113.7 60.9)">SWCLK/PA30</text>
<text x="123.8" y="62.3" transform="rotate(-90 123.8 62.3)">HOST.EN/PA28</text>
<text x="128.9" y="60.2" transform="rotate(-90 128.9 60.2)">TXLED/PA27</text>
<text x="136.6" y="64.4">SCL/PA23</text>
<text x="138.3" y="61.8">D-/PA24</text>
<text x="209.8" y="60.6">P8</text>
<text x="93.7" y="66.9">VDDANA</text>
<text x="93.7" y="69.5">PB08/A1</text>
<text x="118.3" y="70.8">U1</text>
<text x="136.4" y="66.9">SDA/PA22</text>
<text x="137.8" y="69.5">D7/PA21</text>
<text x="214.1" y="68.3" transform="rotate(-90 214.1 68.3)">Prog</text>
<text x="93.7" y="72">PB09/A2</text>
<text x="93.7" y="74.5">PA04/A3</text>
<text x="93.7" y="77.1">PA05/A4</text>
<text x="136.9" y="77.1">D10/PA18</text>
<text x="136.9" y="74.5">D12/PA19</text>
<text x="137.8" y="72">D6/PA20</text>
<text x="93.7" y="79.6">PA06/D8</text>
<text x="93.7" y="82.2">PA07/D9</text>
<text x="136.9" y="82.2">D11/PA16</text>
<text x="136.9" y="79.6">D13/PA17</text>
<text x="245.3" y="79.7">P9</text>
<text x="106" y="85.6" transform="rotate(-90 106 85.6)">PA08/D4</text>
<text x="108.6" y="85.6" transform="rotate(-90 108.6 85.6)">PA09/D3</text>
<text x="111.1" y="85.6" transform="rotate(-90 111.1 85.6)">PA10/D1</text>
<text x="113.7" y="85.6" transform="rotate(-90 113.7 85.6)">PA11/D0</text>
<text x="116.2" y="85.6" transform="rotate(-90 116.2 85.6)">VDDIO</text>
<text x="118.7" y="85.6" transform="rotate(-90 118.7 85.6)">GND</text>
<text x="121.3" y="85.6" transform="rotate(-90 121.3 85.6)">PB10/MOSI</text>
<text x="123.8" y="85.6" transform="rotate(-90 123.8 85.6)">PB11/SCK</text>
<text x="126.4" y="85.6" transform="rotate(-90 126.4 85.6)">PA12/MISO</text>
<text x="128.9" y="85.6" transform="rotate(-90 128.9 85.6)">PA13</text>
<text x="131.4" y="85.6" transform="rotate(-90 131.4 85.6)">PA14/D2</text>
<text x="134" y="85.6" transform="rotate(-90 134 85.6)">PA15/D5</text>
<text x="49.3" y="95.2" transform="rotate(-90 49.3 95.2)">1uF</text>
<text x="53.1" y="94.3" transform="rotate(-90 53.1 94.3)">C1</text>
<text x="249.6" y="97.3" transform="rotate(-90 249.6 97.3)">CONN_01X09</text>
<text x="49.3" y="107.8" transform="rotate(-90 49.3 107.8)">10uF</text>
<text x="53.1" y="105.7" transform="rotate(-90 53.1 105.7)">C2</text>
<text x="80.6" y="128">SW1</text>
<text x="80.2" y="133">SPST</text>
<text x="148.5" y="136.8">IC1</text>
<text x="167.1" y="134" transform="rotate(-90 167.1 134)">10K</text>
<text x="169.1" y="133.4" transform="rotate(-90 169.1 133.4)">R9</text>
<text x="173.4" y="134" transform="rotate(-90 173.4 134)">10K</text>
<text x="175.5" y="134" transform="rotate(-90 175.5 134)">R10</text>
<text x="159.4" y="150.8">24LC04</text>
</g>
<text font-size="1.8" fill="#848400" x="65.8" y="58.7" transform="rotate(-90 65.8 58.7)">C4</text>
<text font-size="1.8" fill="#840084" x="140.2" y="143.2">TO_SOT_Packages_SMD:SOT-23-5</text>
<text font-size="1.4" fill="#848400" x="71.9" y="71.9">SENSOR-A-SAMD</text>
<g font-size="1.4" fill="#840000">
<text x="154.7" y="135.9" transform="rotate(-90 154.7 135.9)">4</text>
<text x="162.8" y="143.5">1</text>
<text x="162.8" y="139.7">3</text>
<text x="146.3" y="147.3">5</text>
<text x="154.7" y="151.1" transform="rotate(-90 154.7 151.1)">2</text>
</g>
<g font-size="1.4" fill="#008484">
<text x="155.4" y="141.4" transform="rotate(-90 155.4 141.4)">VCC</text>
<text x="157.3" y="140.5">SDA</text>
<text x="149.6" y="148.1">WP</text>
<text x="155.4" y="147.8" transform="rotate(-90 155.4 147.8)">GND</text>
</g>
<text font-size="1.4" fill="#840084" x="157.5" y="144.3">SCL</text>
</svg>
